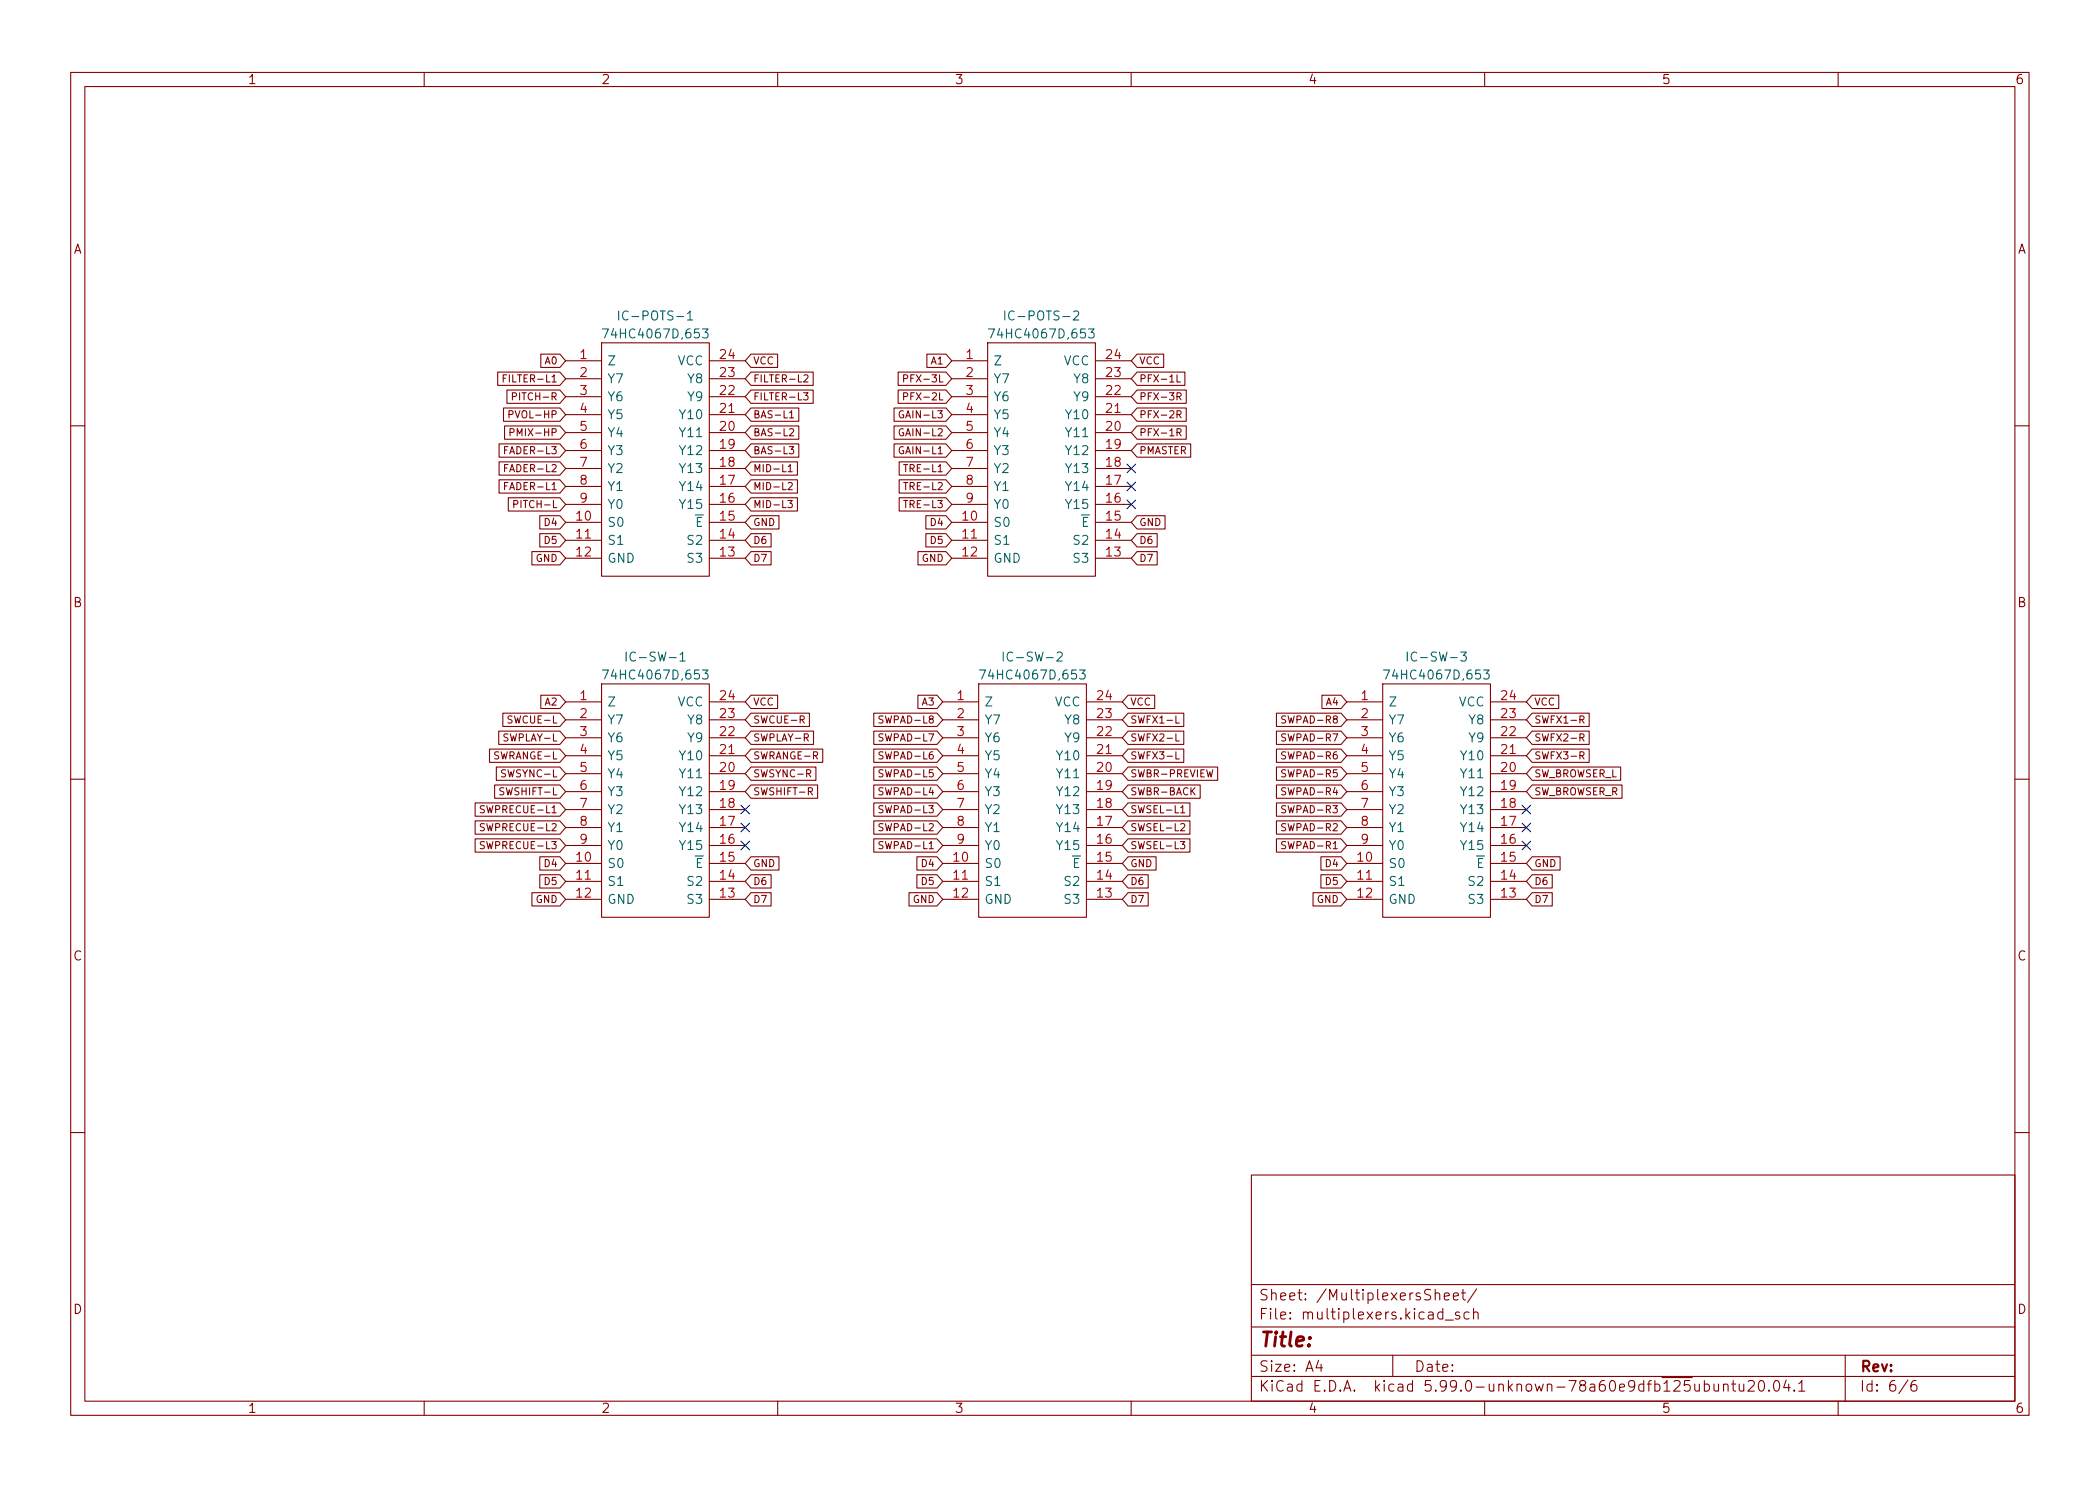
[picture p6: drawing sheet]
<svg xmlns="http://www.w3.org/2000/svg" width="297mm" height="210mm" viewBox="0 0 297 210" stroke-linecap="round" stroke-linejoin="round" font-family="sans-serif">
<g fill="none" stroke="#840000" stroke-width=".15">
<path d="M10 10.2h277v190.1h-277zM12 12.2h273v186.1h-273zM60 10.2v2M110 10.2v2M160 10.2v2M210 10.2v2M260 10.2v2M70.4 52.6h8.8l.8 1-.8 .9h-8.8zM71.2 53.5h.3M71.2 57.7h8l.8 1-.8 .9h-8zM71.7 53h-.5v1M71.7 55.2h7.5l.8 .9-.8 1h-7.5z"/>
<path d="M72 58.6h.5l.1-.1-.1-.3-.5-.1v1M72.5 56.1h.5l.1-.2-.1-.2-.5-.1v1M76.5 50.1h2.7l.8 .9-.8 1h-2.7zM80 51h5.1M80 53.6h5.1M80 58.7h5.1M80 56.1h5.1M85.1 48.5h15.2v33h-15.2zM100.3 51h5.1M100.3 53.6h5.1M100.3 58.7h5.1M100.3 56.1h5.1"/>
<path d="M106.2 52.6h8.8v1.9h-8.8l-.8-.9zM106.2 50.1h3.8v1.9h-3.8l-.8-1zM106.2 57.7h6.8v1.9h-6.8l-.8-.9zM106.2 55.2h8.8v1.9h-8.8l-.8-1zM111.7 58.4l.3-.3v1M111.7 59.1h.6M113.7 55.6h.6l-.3 .4 .2 .1v.4l-.1 .1-.4-.1M113.7 53.1l.4-.1 .2 .3-.6 .7h.6M126.5 57.7h7.3l.8 1-.8 .9h-7.3zM127 55.2h6.8l.8 .9-.8 1h-6.8zM127 52.6h6.8l.8 1-.8 .9h-6.8zM127.8 58.2a.47 .47 0 0 0-.6 .4 .47 .47 0 0 0 .6 .5v-.4h-.2"/>
<path d="M127.8 56.1h.5l.1-.2-.1-.2-.5-.1v1M127.8 53.6l.5-.1 .1-.1-.1-.3-.5-.1v1M131.1 50.1h2.7l.8 .9-.8 1h-2.7zM134.6 51h5.1M134.6 53.6h5.1M134.6 58.7h5.1M134.6 56.1h5.1M139.7 48.5h15.2v33h-15.2zM154.9 51h5.1M154.9 53.6h5.1M154.9 58.7h5.1M154.9 56.1h5.1"/>
<path d="M160.8 50.1h3.8v1.9h-3.8l-.8-1zM160.8 57.7h7v1.9h-7l-.8-.9zM160.8 55.2h7v1.9h-7l-.8-1zM160.8 52.6h6.8v1.9h-6.8l-.8-.9zM166.5 58.6h.5l.1-.1-.1-.3-.5-.1v1M166.5 56.1h.5l.1-.2-.1-.2-.5-.1v1M166.5 53v1h.5M166.7 58.6l.4 .5M166.7 56.1l.4 .5M10 60.2h2M70.6 62.8h8.6l.8 .9-.8 1h-8.6zM70.6 67.9h8.6l.8 .9-.8 1h-8.6z"/>
<path d="M70.6 65.3h8.6l.8 1-.8 .9h-8.6zM71.4 60.3h7.8l.8 .9-.8 .9h-7.8zM71.4 63.7h.3M71.4 68.8h.3M71.4 66.2h.3M71.9 63.2h-.5v1M71.9 68.3h-.5v1M71.9 65.7h-.5v1M71.9 70.4h7.3l.8 1-.8 .9h-7.3zM72.1 61.2l.5-.1 .1-.1v-.3h-.6v1M72.7 71.3h.5l.1-.1-.1-.3-.5-.1v1M75.2 78h4l.8 1-.8 .9h-4z"/>
<path d="M76.3 75.5h2.9l.8 .9-.8 1h-2.9zM76.3 73h2.9l.8 .9-.8 .9h-2.9zM80 73.9h5.1M80 76.4h5.1M80 79h5.1M80 71.4h5.1M80 68.8h5.1M80 66.3h5.1M80 63.7h5.1M80 61.2h5.1M100.3 73.9h5.1M100.3 76.4h5.1"/>
<path d="M100.3 79h5.1M100.3 71.4h5.1M100.3 68.8h5.1M100.3 66.3h5.1M100.3 63.7h5.1M100.3 61.2h5.1M106.2 67.9h6.6v1.9h-6.6l-.8-1zM106.2 70.4h6.6v1.9h-6.6l-.8-.9zM106.2 78h2.9v1.9h-2.9l-.8-.9zM106.2 75.5h2.9v1.9h-2.9l-.8-1zM106.2 73h4v1.8h-4l-.8-.9zM106.2 65.3h6.6v1.9h-6.6l-.8-.9z"/>
<path d="M106.2 62.8h6.8v1.9h-6.8l-.8-1zM106.2 60.3h6.8v1.8h-6.8l-.8-.9zM111.4 70.8h.7l-.4 .4 .3 .1v.4l-.1 .1-.5-.1M111.5 68.4l.4-.1 .2 .3-.7 .7h.7M111.5 66l.3-.3v1M111.5 66.7h.6M111.6 63.2h.7l-.4 .4 .3 .1v.4l-.1 .1-.5-.1M111.7 60.7h.4l.2 .2-.7 .8h.7M126.5 62.8h7.3l.8 .9-.8 1h-7.3zM126.5 60.3h7.3l.8 .9-.8 .9h-7.3zM127.2 70.4h6.6l.8 1-.8 .9h-6.6zM127.2 67.9h6.6l.8 .9-.8 1h-6.6z"/>
<path d="M127.2 65.3h6.6l.8 1-.8 .9h-6.6zM127.8 63.2a.47 .47 0 0 0-.6 .5 .47 .47 0 0 0 .6 .5v-.4h-.2M127.8 60.7a.47 .47 0 0 0-.6 .5 .47 .47 0 0 0 .6 .4v-.4h-.2M127.8 70.8h.6M127.8 68.3h.6M127.8 65.7h.6M128.1 65.7v1M128.1 68.3v1M128.1 70.8v1M129.8 78h4l.8 1-.8 .9h-4zM131 75.5h2.8l.8 .9-.8 1h-2.8zM131 73h2.8l.8 .9-.8 .9h-2.8z"/>
<path d="M134.6 73.9h5.1M134.6 76.4h5.1M134.6 79h5.1M134.6 71.4h5.1M134.6 68.8h5.1M134.6 66.3h5.1M134.6 63.7h5.1M134.6 61.2h5.1M154.9 73.9h5.1M154.9 76.4h5.1M154.9 79h5.1M154.9 71.4h5.1"/>
<path d="M154.9 68.8h5.1M154.9 66.3h5.1M154.9 63.7h5.1M154.9 61.2h5.1M160.8 78h2.9v1.9h-2.9l-.8-.9zM160.8 75.5h2.9v1.9h-2.9l-.8-1zM160.8 73h4v1.8h-4l-.8-.9zM160.8 62.8h7.6v1.9h-7.6l-.8-1zM160.8 60.3h7v1.8h-7l-.8-.9zM166.5 61.2l.5-.1 .1-.1-.1-.3h-.5v1M166.7 61.2l.4 .5M285 60.2h2"/>
<path d="M76.5 98.4h2.7l.8 .9-.8 .9h-2.7zM80 99.3h5.1M85.1 96.8h15.2v33h-15.2zM100.3 99.3h5.1M106.2 98.4h3.8v1.8h-3.8l-.8-.9zM129.8 98.4h2.7l.8 .9-.8 .9h-2.7zM133.3 99.3h5.1M138.4 96.8h15.3v33h-15.3zM153.7 99.3h5M159.6 98.4h3.7v1.8h-3.7l-.9-.9zM187 98.4h2.7l.8 .9-.8 .9h-2.7zM190.5 99.3h5.1"/>
<path d="M195.6 96.8h15.2v33h-15.2zM210.8 99.3h5.1M216.7 98.4h3.8v1.8h-3.8l-.8-.9zM10 110.2h2M67.2 118.7h12l.8 .9-.8 1h-12zM67.2 116.1h12l.8 1-.8 .9h-12zM67.2 113.6h12l.8 .9-.8 1h-12zM68.5 119.1h-.4l-.1 .1v.3l.4 .2 .1 .2-.2 .2-.4-.1M68.5 116.6l-.4-.1-.1 .1v.3l.4 .2 .1 .3-.2 .1h-.4M68.5 114h-.4l-.1 .1v.3l.4 .2 .1 .2-.2 .2h-.4M69.2 106h10l.8 .9-.8 1h-10zM70 111.1h9.2l.8 .9-.8 .9h-9.2z"/>
<path d="M70.2 108.5h9l.8 1-.8 .9h-9zM70.5 103.4h8.7l.8 1-.8 .9h-8.7zM71.1 100.9h8.1l.8 .9-.8 1h-8.1zM71.3 111.5h-.4l-.2 .1 .1 .3 .4 .2v.3l-.1 .1-.4-.1M71.5 109l-.4-.1-.1 .1v.3l.4 .2 .1 .2-.2 .2h-.4M72.4 101.3h-.4l-.1 .1v.3l.4 .2 .1 .2-.2 .2h-.3M80 119.6h5.1M80 117.1h5.1M80 114.5h5.1M80 112h5.1M80 101.8h5.1M80 109.5h5.1"/>
<path d="M80 106.9h5.1M80 104.4h5.1M100.3 119.6h5.1M100.3 117.1h5.1M100.3 114.5h5.1M100.3 112h5.1M100.3 101.8h5.1M100.3 109.5h5.1M100.3 106.9h5.1M100.3 104.4h5.1M106.2 103.4h8.9v1.9h-8.9l-.8-.9zM106.2 111.1h9.5v1.8h-9.5l-.8-.9z"/>
<path d="M106.2 108.5h9.2v1.9h-9.2l-.8-.9zM106.2 106h10.2v1.9h-10.2l-.8-1zM106.2 100.9h8.3v1.9h-8.3l-.8-1zM113.2 101.8h.5l.1-.2-.1-.2-.5-.1v1M113.4 101.8l.4 .5M113.8 104.4l.4-.1 .1-.1v-.3l-.5-.1v1M114 104.4l.3 .4M114.1 109.4h.5l.1-.1-.1-.3-.5-.1v1M114.3 112l.5-.1 .1-.1v-.3h-.6v1M114.3 109.4l.4 .5M114.6 112l.3 .5M123.6 100.9h8.9l.8 .9-.8 1h-8.9z"/>
<path d="M123.6 118.7h8.9l.8 .9-.8 1h-8.9zM123.6 116.1h8.9l.8 1-.8 .9h-8.9zM123.6 113.6h8.9l.8 .9-.8 1h-8.9zM123.6 111.1h8.9l.8 .9-.8 .9h-8.9zM123.6 108.5h8.9l.8 1-.8 .9h-8.9zM123.6 106h8.9l.8 .9-.8 1h-8.9zM123.6 103.4h8.9l.8 1-.8 .9h-8.9zM124.9 101.3h-.4l-.1 .1v.3l.4 .2 .1 .2-.2 .2h-.4M124.9 119.1h-.4l-.1 .1v.3l.4 .2 .1 .2-.2 .2-.4-.1M124.9 116.6l-.4-.1-.1 .1v.3l.4 .2 .1 .3-.2 .1h-.4M124.9 114h-.4l-.1 .1v.3l.4 .2 .1 .2-.2 .2h-.4M124.9 111.5h-.4h-.1v.3l.4 .2 .1 .3-.2 .2-.4-.1"/>
<path d="M124.9 109l-.4-.1-.1 .1v.3l.4 .2 .1 .2-.2 .2h-.4M124.9 106.4h-.4l-.1 .1v.3l.4 .2 .1 .2-.2 .2-.4-.1M124.9 103.9l-.4-.1-.1 .1v.3l.4 .2 .1 .3-.2 .1h-.4M133.3 119.6h5.1M133.3 117.1h5.1M133.3 114.5h5.1M133.3 112h5.1M133.3 101.8h5.1M133.3 109.5h5.1M133.3 106.9h5.1M133.3 104.4h5.1M153.7 119.6h5"/>
<path d="M153.7 117.1h5M153.7 114.5h5M153.7 112h5M153.7 101.8h5M153.7 109.5h5M153.7 106.9h5M153.7 104.4h5M159.6 116.1h8.7v1.9h-8.7l-.9-.9zM159.6 118.7h8.7v1.9h-8.7l-.9-1zM159.6 113.6h8.7v1.9h-8.7l-.9-1zM159.6 111.1h10.2v1.8h-10.2l-.9-.9zM159.6 108.5h12.6v1.9h-12.6l-.9-.9z"/>
<path d="M159.6 106h7.8v1.9h-7.8l-.9-1zM159.6 103.4h7.8v1.9h-7.8l-.9-.9zM159.6 100.9h7.8v1.9h-7.8l-.9-1zM166.3 106.4v1h.5M166.3 103.8v1h.5M166.3 101.3v1h.5M167 119.1h.6l-.4 .4 .3 .1v.4l-.1 .1-.4-.1M167 116.6l.4-.1 .2 .3-.6 .7h.6M167 114.3l.3-.3v1M167 115h.6M168.6 111.9l.4 .6M169 111.5l-.5 .5"/>
<path d="M170.7 108.9l.2 1 .2-.7 .2 .7 .3-1M180.6 111.1h9.1l.8 .9-.8 .9h-9.1zM180.6 113.6h9.1l.8 .9-.8 1h-9.1zM180.6 116.1h9.1l.8 1-.8 .9h-9.1zM180.6 118.7h9.1l.8 .9-.8 1h-9.1zM180.6 100.9h9.1l.8 .9-.8 1h-9.1zM180.6 103.4h9.1l.8 1-.8 .9h-9.1zM180.6 106h9.1l.8 .9-.8 1h-9.1zM180.6 108.5h9.1l.8 1-.8 .9h-9.1zM181.9 111.5h-.4h-.2v.3l.5 .2 .1 .3-.2 .2-.4-.1M181.9 114h-.4l-.2 .1v.3l.5 .2 .1 .2-.2 .2h-.4M181.9 116.6l-.4-.1-.2 .1v.3l.5 .2 .1 .3-.2 .1h-.4"/>
<path d="M181.9 119.1h-.4l-.2 .1v.3l.5 .2 .1 .2-.2 .2-.4-.1M181.9 101.3h-.4l-.2 .1v.3l.5 .2 .1 .2-.2 .2h-.4M181.9 103.9l-.4-.1-.2 .1v.3l.5 .2 .1 .3-.2 .1h-.4M181.9 106.4h-.4l-.2 .1v.3l.5 .2 .1 .2-.2 .2-.4-.1M181.9 109l-.4-.1-.2 .1v.3l.5 .2 .1 .2-.2 .2h-.4M190.5 119.6h5.1M190.5 117.1h5.1M190.5 114.5h5.1M190.5 112h5.1M190.5 101.8h5.1M190.5 109.5h5.1M190.5 106.9h5.1"/>
<path d="M190.5 104.4h5.1M210.8 119.6h5.1M210.8 117.1h5.1M210.8 114.5h5.1M210.8 112h5.1M210.8 101.8h5.1M210.8 109.5h5.1M210.8 106.9h5.1M210.8 104.4h5.1M216.7 103.4h8.1v1.9h-8.1l-.8-.9zM216.7 100.9h8.1v1.9h-8.1l-.8-1zM216.7 111.1h12.7v1.8h-12.7l-.8-.9z"/>
<path d="M216.7 108.5h12.5v1.9h-12.5l-.8-.9zM216.7 106h8.1v1.9h-8.1l-.8-1zM223.5 104.4l.5-.1 .1-.1-.1-.3-.5-.1v1M223.5 101.8h.5l.1-.2-.1-.2-.5-.1v1M223.5 106.9h.5l.1-.2-.1-.2-.5-.1v1M223.7 104.4l.4 .4M223.7 101.8l.4 .5M223.7 106.9l.4 .5M285 110.2h2M75.2 126.3h4l.8 .9-.8 1h-4zM76.3 123.8h2.9l.8 .9-.8 .9h-2.9zM76.3 121.2h2.9l.8 1-.8 .9h-2.9z"/>
<path d="M80 122.2h5.1M80 124.7h5.1M80 127.2h5.1M100.3 122.2h5.1M100.3 124.7h5.1M100.3 127.2h5.1M106.2 126.3h2.9v1.9h-2.9l-.8-1zM106.2 123.8h2.9v1.8h-2.9l-.8-.9zM106.2 121.2h4v1.9h-4l-.8-.9zM128.6 126.3h3.9l.8 .9-.8 1h-3.9zM129.7 121.2h2.8l.8 1-.8 .9h-2.8zM129.7 123.8h2.8l.8 .9-.8 .9h-2.8z"/>
<path d="M133.3 122.2h5.1M133.3 124.7h5.1M133.3 127.2h5.1M153.7 122.2h5M153.7 124.7h5M153.7 127.2h5M159.6 126.3h2.8v1.9h-2.8l-.9-1zM159.6 123.8h2.8v1.8h-2.8l-.9-.9zM159.6 121.2h3.9v1.9h-3.9l-.9-.9zM185.7 126.3h4l.8 .9-.8 1h-4zM186.8 121.2h2.9l.8 1-.8 .9h-2.9zM186.8 123.8h2.9l.8 .9-.8 .9h-2.9z"/>
<path d="M190.5 122.2h5.1M190.5 124.7h5.1M190.5 127.2h5.1M210.8 122.2h5.1M210.8 124.7h5.1M210.8 127.2h5.1M216.7 126.3h2.9v1.9h-2.9l-.8-1zM216.7 123.8h2.9v1.8h-2.9l-.8-.9zM216.7 121.2h4v1.9h-4l-.8-.9zM10 160.2h2M177 166.3h108v32h-108zM285 160.2h2"/>
<path d="M60 198.3v2M110 198.3v2M160 198.3v2M177 194.8h108M177 191.8h108M177 187.8h108M177 181.8h108M186.5 192.5l-.4 1h1M186.9 193v1M197 191.8v3M203 183.1a.37 .37 0 0 1 .6 0v.8M204.3 183.4l.7-.1-.1-.3-.4-.1-.2 .2 .1 .8h.1h.4"/>
<path d="M204.4 186.8h1.2M205.6 183.4l.7-.1-.1-.3-.4-.1-.2 .2v.8h.2h.4M206.4 185.7l-.3-.1-.2 .2v.3l.5 .1 .1 .1-.1 .3h-.1h-.4M206.7 182.9h.6M206.9 182.4v1.3l.1 .2h.3M207.8 185.7l-.4-.1-.3 .3v.4l.1 .3h.2h.4M208.4 185.8a.37 .37 0 0 1 .7 0v.8M208.4 185.1v1.5M208.9 182.4l-1.3 1.9M210 198.3v2M243.8 196a.37 .37 0 0 1 .6 0v.8M243.8 195.8v1"/>
<path d="M244.9 195.8h.6M245.1 195.3v1.3l.1 .2h.3M246 195.8l.1 1a.41 .41 0 0 0 .5-.1M246.6 195.8v1M247.3 195.5l.2-.2 .5 .1a.41 .41 0 0 1 .1 .6l-.9 .8h.9M248.9 195.4a.36 .36 0 0 1 .6 .2 .77 .77 0 0 1-.4 1.2 1 1 0 0 1-.2-1.4zM250.2 196.7l.1 .1h-.1h-.1l.1-.1v.1M251.1 195.4a.36 .36 0 0 1 .5 .2 .77 .77 0 0 1-.4 1.2 1 1 0 0 1-.1-1.4zM252.6 195.3l-.3 1h.9M253 195.8v1M253.8 196.7l.1 .1h-.1h-.1l.1-.1v.1M254.4 195.8l.5-.5v1.5"/>
<path d="M254.4 196.8h.9M260 198.3v2M261 191.8v6.5M269.9 195.3l-1.3 1.9M271 195.3a.6 .6 0 0 0-.7 .7v.5l.1 .3h.5l.2-.1 .1-.5-.2-.2-.4-.1-.3 .3"/>
</g>
<g fill="none" stroke="#006464" stroke-width=".15">
<path d="M85.2 46.5h.9l-.6 1.3M87.5 44v1.3M97.2 44.4l.4-.4v1.3M97.2 45.3h.8M99.4 46.5h.7l-.4 .5 .4 .1v.6l-.2 .1h-.4l-.1-.1M139.8 46.5h.9l-.6 1.3M142.1 44v1.3M151.9 44.1l.1-.1h.3l.2 .1 .1 .3-.1 .1-.7 .8h.8M154 46.5h.8l-.5 .5 .4 .1v.6l-.2 .1h-.3l-.2-.1M85.2 94.8h.9l-.6 1.3M88.6 92.3v1.2M96.2 92.6l.4-.3v1.2"/>
<path d="M96.2 93.5h.7M99.4 94.8h.7l-.4 .5 .4 .1v.6l-.2 .1h-.4l-.1-.1M138.6 94.8h.8l-.5 1.3M141.9 92.3v1.2M149.5 92.4l.2-.1h.3l.2 .1 .1 .2-.1 .2-.7 .7h.8M152.7 94.8h.8l-.4 .5 .3 .1v.6l-.2 .1h-.3l-.2-.1M195.7 94.8h.8l-.5 1.3M199.1 92.3v1.2M206.6 92.3h.8l-.4 .4 .3 .2v.5l-.1 .1h-.4l-.2-.1M209.9 94.8h.7l-.4 .5 .4 .1v.6l-.2 .1h-.4l-.1-.1"/>
</g>
<g fill="none" stroke="#000084" stroke-width=".15">
<path d="M159.4 70.8l1.2 1.2M159.4 65.7l1.2 1.2M159.4 68.2l1.2 1.2M160.6 70.8l-1.2 1.2M160.6 65.7l-1.2 1.2M160.6 68.2l-1.2 1.2M104.8 119l1.2 1.2M104.8 113.9l1.2 1.3M104.8 116.5l1.2 1.2M106 119l-1.2 1.2M106 113.9l-1.2 1.3M106 116.5l-1.2 1.2"/>
<path d="M215.3 113.9l1.2 1.3M215.3 116.5l1.2 1.2M215.3 119l1.2 1.2M216.5 113.9l-1.2 1.3M216.5 116.5l-1.2 1.2M216.5 119l-1.2 1.2"/>
</g>
<text font-size="2.8" fill="#840000" x="178" y="190.6">Title:</text>
<g font-size="2.1" fill="#840000">
<text x="178" y="184">Sheet: /MultiplexersSheet/</text>
<text x="178" y="186.7">File: multiplexers.kicad_sch</text>
<text x="178" y="196.9">KiCad E.D.A. kicad 5.99.0-unknown-78a60e9dfb~125~ubuntu20.04.1</text>
<text x="178" y="194.1">Size: A4</text>
<text x="200" y="194.1">Date:</text>
<text x="263" y="194.1">Rev:</text>
<text x="263" y="196.9">Id: 6/6</text>
</g>
<g font-size="1.8" fill="#840000">
<text x="35" y="11.9">1</text>
<text x="85" y="11.9">2</text>
<text x="135" y="11.9">3</text>
<text x="185" y="11.9">4</text>
<text x="235" y="11.9">5</text>
<text x="285" y="11.9">6</text>
<text x="10.3" y="35.9">A</text>
<text x="285.3" y="35.9">A</text>
<text x="10.3" y="85.9">B</text>
<text x="285.3" y="85.9">B</text>
<text x="10.3" y="135.9">C</text>
<text x="285.3" y="135.9">C</text>
<text x="10.3" y="185.9">D</text>
<text x="285.3" y="185.9">D</text>
<text x="35" y="199.9">1</text>
<text x="85" y="199.9">2</text>
<text x="135" y="199.9">3</text>
<text x="185" y="199.9">4</text>
<text x="235" y="199.9">5</text>
<text x="285" y="199.9">6</text>
</g>
<g font-size="1.8" fill="#006464">
<text x="86.1" y="47.9">74HC4067D,653</text>
<text x="88.3" y="45.3">IC-POTS-1</text>
<text x="140.7" y="47.9">74HC4067D,653</text>
<text x="142.9" y="45.3">IC-POTS-2</text>
<text x="85.9" y="51.7">Z</text>
<text x="95.8" y="51.7">VCC</text>
<text x="140.5" y="51.7">Z</text>
<text x="150.4" y="51.7">VCC</text>
<text x="85.9" y="54.2">Y7</text>
<text x="85.9" y="56.8">Y6</text>
<text x="85.9" y="59.3">Y5</text>
<text x="96.4" y="59.3">Y10</text>
<text x="97.4" y="56.8">Y9</text>
<text x="97.4" y="54.2">Y8</text>
<text x="140.5" y="54.2">Y7</text>
<text x="140.5" y="56.8">Y6</text>
<text x="140.5" y="59.3">Y5</text>
<text x="151" y="59.3">Y10</text>
<text x="152" y="56.8">Y9</text>
<text x="152" y="54.2">Y8</text>
<text x="85.9" y="61.8">Y4</text>
<text x="85.9" y="64.4">Y3</text>
<text x="96.4" y="64.4">Y12</text>
<text x="96.4" y="61.8">Y11</text>
<text x="140.5" y="61.8">Y4</text>
<text x="140.5" y="64.4">Y3</text>
<text x="151" y="64.4">Y12</text>
<text x="151" y="61.8">Y11</text>
<text x="85.9" y="66.9">Y2</text>
<text x="85.9" y="69.5">Y1</text>
<text x="96.4" y="69.5">Y14</text>
<text x="96.4" y="66.9">Y13</text>
<text x="140.5" y="66.9">Y2</text>
<text x="140.5" y="69.5">Y1</text>
<text x="151" y="69.5">Y14</text>
<text x="151" y="66.9">Y13</text>
<text x="85.9" y="74.5">S0</text>
<text x="85.9" y="77.1">S1</text>
<text x="85.9" y="72">Y0</text>
<text x="96.4" y="72">Y15</text>
<text x="97.4" y="77.1">S2</text>
<text x="98.4" y="74.5">~E</text>
<text x="140.5" y="74.5">S0</text>
<text x="140.5" y="77.1">S1</text>
<text x="140.5" y="72">Y0</text>
<text x="151" y="72">Y15</text>
<text x="152" y="77.1">S2</text>
<text x="153" y="74.5">~E</text>
<text x="85.9" y="79.6">GND</text>
<text x="97.4" y="79.6">S3</text>
<text x="140.5" y="79.6">GND</text>
<text x="152" y="79.6">S3</text>
<text x="89.3" y="93.6">IC-SW-1</text>
<text x="142.7" y="93.6">IC-SW-2</text>
<text x="199.8" y="93.6">IC-SW-3</text>
<text x="85.9" y="99.9">Z</text>
<text x="86.1" y="96.1">74HC4067D,653</text>
<text x="95.8" y="99.9">VCC</text>
<text x="139.2" y="99.9">Z</text>
<text x="139.5" y="96.1">74HC4067D,653</text>
<text x="149.2" y="99.9">VCC</text>
<text x="196.3" y="99.9">Z</text>
<text x="196.6" y="96.1">74HC4067D,653</text>
<text x="206.3" y="99.9">VCC</text>
<text x="85.9" y="102.5">Y7</text>
<text x="85.9" y="105">Y6</text>
<text x="85.9" y="107.6">Y5</text>
<text x="96.4" y="107.6">Y10</text>
<text x="97.4" y="105">Y9</text>
<text x="97.4" y="102.5">Y8</text>
<text x="139.2" y="102.5">Y7</text>
<text x="139.2" y="105">Y6</text>
<text x="139.2" y="107.6">Y5</text>
<text x="149.8" y="107.6">Y10</text>
<text x="150.7" y="105">Y9</text>
<text x="150.7" y="102.5">Y8</text>
<text x="196.3" y="102.5">Y7</text>
<text x="196.3" y="105">Y6</text>
<text x="196.3" y="107.6">Y5</text>
<text x="206.9" y="107.6">Y10</text>
<text x="207.9" y="105">Y9</text>
<text x="207.9" y="102.5">Y8</text>
<text x="85.9" y="110.1">Y4</text>
<text x="85.9" y="112.6">Y3</text>
<text x="96.4" y="112.6">Y12</text>
<text x="96.4" y="110.1">Y11</text>
<text x="139.2" y="110.1">Y4</text>
<text x="139.2" y="112.6">Y3</text>
<text x="149.8" y="112.6">Y12</text>
<text x="149.8" y="110.1">Y11</text>
<text x="196.3" y="110.1">Y4</text>
<text x="196.3" y="112.6">Y3</text>
<text x="206.9" y="112.6">Y12</text>
<text x="206.9" y="110.1">Y11</text>
<text x="85.9" y="115.2">Y2</text>
<text x="85.9" y="117.7">Y1</text>
<text x="96.4" y="117.7">Y14</text>
<text x="96.4" y="115.2">Y13</text>
<text x="139.2" y="115.2">Y2</text>
<text x="139.2" y="117.7">Y1</text>
<text x="149.8" y="117.7">Y14</text>
<text x="149.8" y="115.2">Y13</text>
<text x="196.3" y="115.2">Y2</text>
<text x="196.3" y="117.7">Y1</text>
<text x="206.9" y="117.7">Y14</text>
<text x="206.9" y="115.2">Y13</text>
<text x="85.9" y="122.8">S0</text>
<text x="85.9" y="125.3">S1</text>
<text x="85.9" y="120.3">Y0</text>
<text x="96.4" y="120.3">Y15</text>
<text x="97.4" y="125.3">S2</text>
<text x="98.4" y="122.8">~E</text>
<text x="139.2" y="122.8">S0</text>
<text x="139.2" y="125.3">S1</text>
<text x="139.2" y="120.3">Y0</text>
<text x="149.8" y="120.3">Y15</text>
<text x="150.7" y="125.3">S2</text>
<text x="151.7" y="122.8">~E</text>
<text x="196.3" y="122.8">S0</text>
<text x="196.3" y="125.3">S1</text>
<text x="196.3" y="120.3">Y0</text>
<text x="206.9" y="120.3">Y15</text>
<text x="207.9" y="125.3">S2</text>
<text x="208.9" y="122.8">~E</text>
<text x="85.9" y="127.9">GND</text>
<text x="97.4" y="127.9">S3</text>
<text x="139.2" y="127.9">GND</text>
<text x="150.7" y="127.9">S3</text>
<text x="196.3" y="127.9">GND</text>
<text x="207.9" y="127.9">S3</text>
</g>
<g font-size="1.8" fill="#a90000">
<text x="82.1" y="50.8">1</text>
<text x="82.1" y="53.3">2</text>
<text x="101.9" y="53.3">23</text>
<text x="101.9" y="50.8">24</text>
<text x="136.7" y="50.8">1</text>
<text x="136.7" y="53.3">2</text>
<text x="156.5" y="53.3">23</text>
<text x="156.5" y="50.8">24</text>
<text x="82.1" y="55.9">3</text>
<text x="82.1" y="58.4">4</text>
<text x="101.9" y="58.4">21</text>
<text x="101.9" y="55.9">22</text>
<text x="136.7" y="55.9">3</text>
<text x="136.7" y="58.4">4</text>
<text x="156.5" y="58.4">21</text>
<text x="156.5" y="55.9">22</text>
<text x="82.1" y="61">5</text>
<text x="82.1" y="63.5">6</text>
<text x="101.9" y="63.5">19</text>
<text x="101.9" y="61">20</text>
<text x="136.7" y="61">5</text>
<text x="136.7" y="63.5">6</text>
<text x="156.5" y="63.5">19</text>
<text x="156.5" y="61">20</text>
<text x="82.1" y="66">7</text>
<text x="82.1" y="68.6">8</text>
<text x="82.1" y="71.1">9</text>
<text x="101.9" y="71.1">16</text>
<text x="101.9" y="68.6">17</text>
<text x="101.9" y="66">18</text>
<text x="136.7" y="66">7</text>
<text x="136.7" y="68.6">8</text>
<text x="136.7" y="71.1">9</text>
<text x="156.5" y="71.1">16</text>
<text x="156.5" y="68.6">17</text>
<text x="156.5" y="66">18</text>
<text x="81.6" y="73.7">10</text>
<text x="81.6" y="76.2">11</text>
<text x="101.9" y="76.2">14</text>
<text x="101.9" y="73.7">15</text>
<text x="136.2" y="73.7">10</text>
<text x="136.2" y="76.2">11</text>
<text x="156.5" y="76.2">14</text>
<text x="156.5" y="73.7">15</text>
<text x="81.6" y="78.7">12</text>
<text x="101.9" y="78.7">13</text>
<text x="136.2" y="78.7">12</text>
<text x="156.5" y="78.7">13</text>
<text x="82.1" y="99.1">1</text>
<text x="82.1" y="101.6">2</text>
<text x="101.9" y="101.6">23</text>
<text x="101.9" y="99.1">24</text>
<text x="135.4" y="99.1">1</text>
<text x="135.4" y="101.6">2</text>
<text x="155.2" y="101.6">23</text>
<text x="155.2" y="99.1">24</text>
<text x="192.5" y="99.1">1</text>
<text x="192.5" y="101.6">2</text>
<text x="212.4" y="101.6">23</text>
<text x="212.4" y="99.1">24</text>
<text x="82.1" y="104.1">3</text>
<text x="82.1" y="106.7">4</text>
<text x="101.9" y="106.7">21</text>
<text x="101.9" y="104.1">22</text>
<text x="135.4" y="104.1">3</text>
<text x="135.4" y="106.7">4</text>
<text x="155.2" y="106.7">21</text>
<text x="155.2" y="104.1">22</text>
<text x="192.5" y="104.1">3</text>
<text x="192.5" y="106.7">4</text>
<text x="212.4" y="106.7">21</text>
<text x="212.4" y="104.1">22</text>
<text x="82.1" y="109.2">5</text>
<text x="82.1" y="111.8">6</text>
<text x="101.9" y="111.8">19</text>
<text x="101.9" y="109.2">20</text>
<text x="135.4" y="109.2">5</text>
<text x="135.4" y="111.8">6</text>
<text x="155.2" y="111.8">19</text>
<text x="155.2" y="109.2">20</text>
<text x="192.5" y="109.2">5</text>
<text x="192.5" y="111.8">6</text>
<text x="212.4" y="111.8">19</text>
<text x="212.4" y="109.2">20</text>
<text x="82.1" y="114.3">7</text>
<text x="82.1" y="116.8">8</text>
<text x="82.1" y="119.4">9</text>
<text x="101.9" y="119.4">16</text>
<text x="101.9" y="116.8">17</text>
<text x="101.9" y="114.3">18</text>
<text x="135.4" y="114.3">7</text>
<text x="135.4" y="116.8">8</text>
<text x="135.4" y="119.4">9</text>
<text x="155.2" y="119.4">16</text>
<text x="155.2" y="116.8">17</text>
<text x="155.2" y="114.3">18</text>
<text x="192.5" y="114.3">7</text>
<text x="192.5" y="116.8">8</text>
<text x="192.5" y="119.4">9</text>
<text x="212.4" y="119.4">16</text>
<text x="212.4" y="116.8">17</text>
<text x="212.4" y="114.3">18</text>
<text x="81.6" y="121.9">10</text>
<text x="81.6" y="124.5">11</text>
<text x="101.9" y="124.5">14</text>
<text x="101.9" y="121.9">15</text>
<text x="134.9" y="121.9">10</text>
<text x="134.9" y="124.5">11</text>
<text x="155.2" y="124.5">14</text>
<text x="155.2" y="121.9">15</text>
<text x="192.1" y="121.9">10</text>
<text x="192.1" y="124.5">11</text>
<text x="212.4" y="124.5">14</text>
<text x="212.4" y="121.9">15</text>
<text x="81.6" y="127">12</text>
<text x="101.9" y="127">13</text>
<text x="134.9" y="127">12</text>
<text x="155.2" y="127">13</text>
<text x="192.1" y="127">12</text>
<text x="212.4" y="127">13</text>
</g>
<g font-size="1.4" fill="#840000">
<text x="77.1" y="51.6">A0</text>
<text x="106.5" y="51.6">VCC</text>
<text x="131.7" y="51.6">A1</text>
<text x="161.1" y="51.6">VCC</text>
<text x="71.9" y="54.1">FILTER-L1</text>
<text x="72.7" y="59.2">PVOL-HP</text>
<text x="73.2" y="56.6">PITCH-R</text>
<text x="106.5" y="54.1">FILTER-L2</text>
<text x="106.5" y="59.2">BAS-L1</text>
<text x="106.5" y="56.6">FILTER-L3</text>
<text x="127.9" y="59.2">GAIN-L3</text>
<text x="128.7" y="56.6">PFX-2L</text>
<text x="128.7" y="54.1">PFX-3L</text>
<text x="161.1" y="59.2">PFX-2R</text>
<text x="161.1" y="56.6">PFX-3R</text>
<text x="161.1" y="54.1">PFX-1L</text>
<text x="71.9" y="64.3">FADER-L3</text>
<text x="73" y="61.7">PMIX-HP</text>
<text x="106.5" y="64.3">BAS-L3</text>
<text x="106.5" y="61.7">BAS-L2</text>
<text x="127.9" y="64.3">GAIN-L1</text>
<text x="127.9" y="61.7">GAIN-L2</text>
<text x="161.1" y="64.3">PMASTER</text>
<text x="161.1" y="61.7">PFX-1R</text>
<text x="71.9" y="69.3">FADER-L1</text>
<text x="71.9" y="66.8">FADER-L2</text>
<text x="73.4" y="71.9">PITCH-L</text>
<text x="106.5" y="69.3">MID-L2</text>
<text x="106.5" y="71.9">MID-L3</text>
<text x="106.5" y="66.8">MID-L1</text>
<text x="128.6" y="71.9">TRE-L3</text>
<text x="128.6" y="69.3">TRE-L2</text>
<text x="128.6" y="66.8">TRE-L1</text>
<text x="77.1" y="77">D5</text>
<text x="77.1" y="74.4">D4</text>
<text x="106.5" y="77">D6</text>
<text x="106.5" y="74.4">GND</text>
<text x="131.7" y="77">D5</text>
<text x="131.7" y="74.4">D4</text>
<text x="161.1" y="77">D6</text>
<text x="161.1" y="74.4">GND</text>
<text x="75.8" y="79.5">GND</text>
<text x="106.5" y="79.5">D7</text>
<text x="130.4" y="79.5">GND</text>
<text x="161.1" y="79.5">D7</text>
<text x="77.1" y="99.8">A2</text>
<text x="106.5" y="99.8">VCC</text>
<text x="130.5" y="99.8">A3</text>
<text x="159.8" y="99.8">VCC</text>
<text x="187.6" y="99.8">A4</text>
<text x="217" y="99.8">VCC</text>
<text x="70.2" y="107.4">SWRANGE-L</text>
<text x="71.6" y="104.9">SWPLAY-L</text>
<text x="72.3" y="102.4">SWCUE-L</text>
<text x="106.5" y="104.9">SWPLAY-R</text>
<text x="106.5" y="107.4">SWRANGE-R</text>
<text x="106.5" y="102.4">SWCUE-R</text>
<text x="124.9" y="102.4">SWPAD-L8</text>
<text x="124.9" y="107.4">SWPAD-L6</text>
<text x="124.9" y="104.9">SWPAD-L7</text>
<text x="159.8" y="107.4">SWFX3-L</text>
<text x="159.8" y="104.9">SWFX2-L</text>
<text x="159.8" y="102.4">SWFX1-L</text>
<text x="181.9" y="102.4">SWPAD-R8</text>
<text x="181.9" y="104.9">SWPAD-R7</text>
<text x="181.9" y="107.4">SWPAD-R6</text>
<text x="217" y="104.9">SWFX2-R</text>
<text x="217" y="102.4">SWFX1-R</text>
<text x="217" y="107.4">SWFX3-R</text>
<text x="71.2" y="112.5">SWSHIFT-L</text>
<text x="71.4" y="110">SWSYNC-L</text>
<text x="106.5" y="112.5">SWSHIFT-R</text>
<text x="106.5" y="110">SWSYNC-R</text>
<text x="124.9" y="112.5">SWPAD-L4</text>
<text x="124.9" y="110">SWPAD-L5</text>
<text x="159.8" y="112.5">SWBR-BACK</text>
<text x="159.8" y="110">SWBR-PREVIEW</text>
<text x="181.9" y="112.5">SWPAD-R4</text>
<text x="181.9" y="110">SWPAD-R5</text>
<text x="217" y="112.5">SW_BROWSER_R</text>
<text x="217" y="110">SW_BROWSER_L</text>
<text x="68.6" y="117.6">SWPRECUE-L2</text>
<text x="68.6" y="115.1">SWPRECUE-L1</text>
<text x="124.9" y="117.6">SWPAD-L2</text>
<text x="124.9" y="115.1">SWPAD-L3</text>
<text x="159.8" y="117.6">SWSEL-L2</text>
<text x="159.8" y="115.1">SWSEL-L1</text>
<text x="181.9" y="115.1">SWPAD-R3</text>
<text x="181.9" y="117.6">SWPAD-R2</text>
<text x="68.6" y="120.1">SWPRECUE-L3</text>
<text x="77.1" y="125.2">D5</text>
<text x="77.1" y="122.7">D4</text>
<text x="106.5" y="125.2">D6</text>
<text x="106.5" y="122.7">GND</text>
<text x="124.9" y="120.1">SWPAD-L1</text>
<text x="130.5" y="122.7">D4</text>
<text x="130.5" y="125.2">D5</text>
<text x="159.8" y="125.2">D6</text>
<text x="159.8" y="122.7">GND</text>
<text x="159.8" y="120.1">SWSEL-L3</text>
<text x="181.9" y="120.1">SWPAD-R1</text>
<text x="187.6" y="122.7">D4</text>
<text x="187.6" y="125.2">D5</text>
<text x="217" y="125.2">D6</text>
<text x="217" y="122.7">GND</text>
<text x="75.8" y="127.8">GND</text>
<text x="106.5" y="127.8">D7</text>
<text x="129.1" y="127.8">GND</text>
<text x="159.8" y="127.8">D7</text>
<text x="186.3" y="127.8">GND</text>
<text x="217" y="127.8">D7</text>
</g>
</svg>
